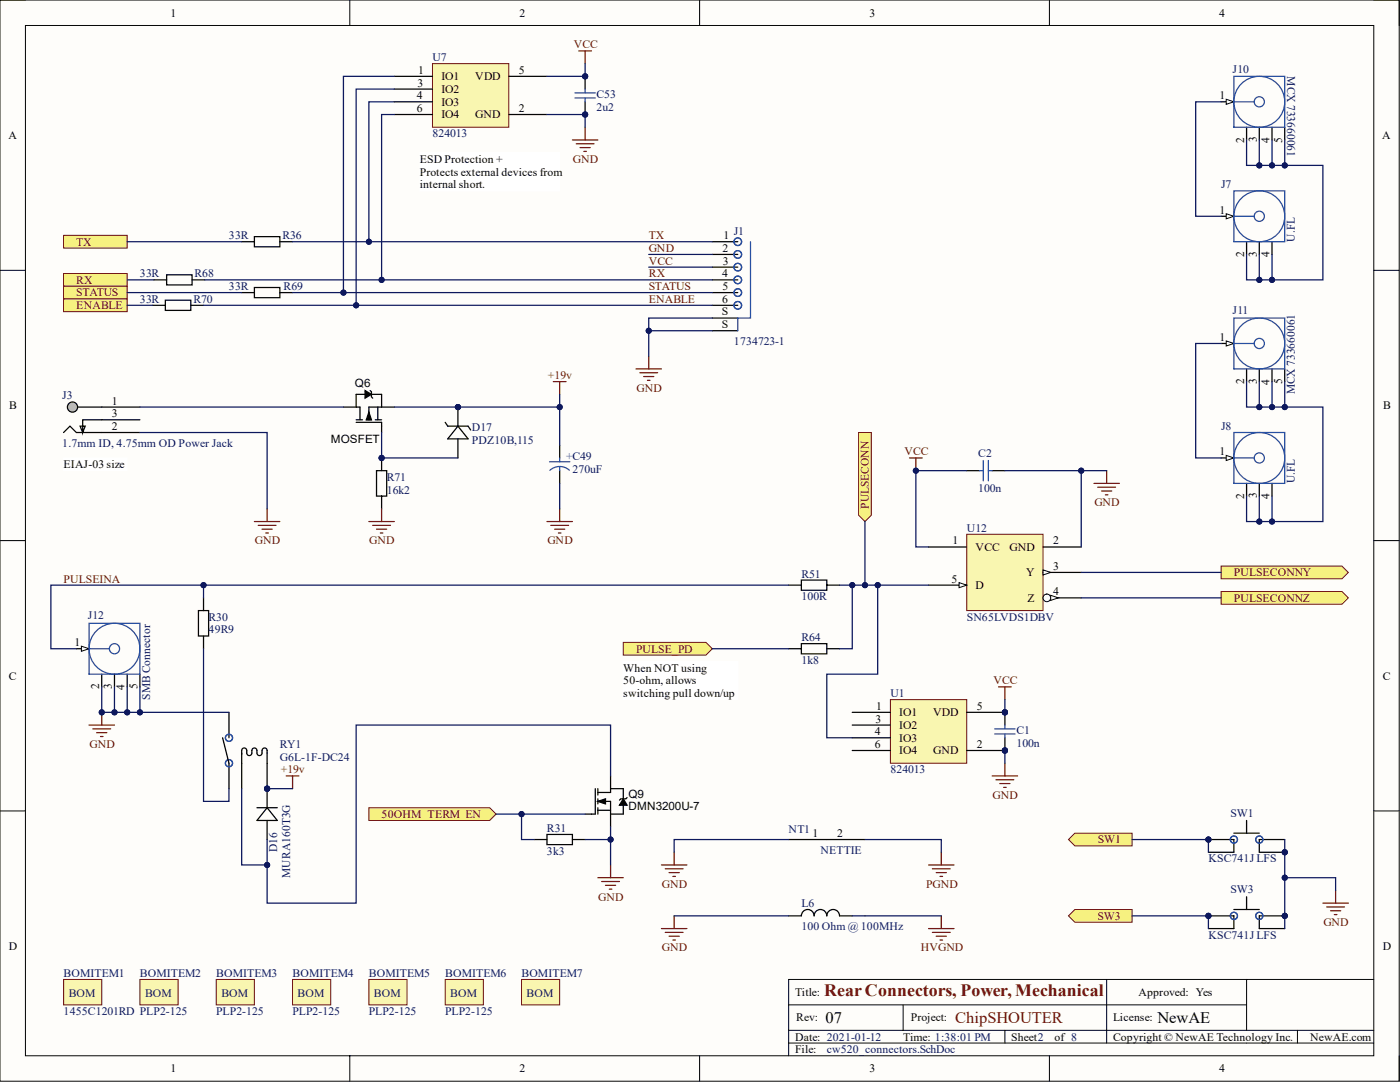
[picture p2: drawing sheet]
<svg xmlns="http://www.w3.org/2000/svg" width="279mm" height="216mm" viewBox="0 0 279 216" stroke-linecap="round" stroke-linejoin="round" font-family="sans-serif">
<path d="M0 0h279.2v215.7h-279.2z" fill="#fefdfa"/>
<path d="M0 0h279.2v215.7h-279.2z" fill="none" stroke="#040504" stroke-width=".2"/>
<path d="M5.1 5.1h269.1v205.6h-269.1z" fill="#fefdfa"/>
<g fill="none" stroke="#040504" stroke-width=".2">
<path d="M0 0h5.1M5.1 5.1h269.1v205.6h-269.1zM69.8 0v5.1M139.6 0v5.1M209.4 0v5.1M274.2 0h5v5.1M0 53.9h5.1M274.2 53.9h5M0 107.9h5.1M274.2 107.9h5M0 161.8h5.1M274.2 161.8h5"/>
<path d="M220.9 195.4v12.7M248.8 195.4h-91.4v15.3M274.2 195.4h-25.4v10.2M69.8 210.7v5M139.6 210.7v5M157.4 200.5h91.4M157.4 205.6h116.8M180.2 200.5v5.1M200.5 205.6v2.5M209.4 210.7v5M258.9 205.6v2.5M274.2 208.1h-116.8"/>
<path d="M279.2 210.7v5"/>
</g>
<path d="M12.7 86.3l1.3-1.3 1.2 1.3h12.7M20.3 81.2h7.6M27.9 83.8h-11.4v2.5l.5-1.3h-1l.5 1.3" fill="none" stroke="#040504" stroke-width=".25"/>
<circle cx="14.5" cy="81.2" r="1.02" fill="#bebebd"/>
<g fill="none" stroke="#040504" stroke-width=".25">
<path d="M15.5 81.2h4.8"/>
<circle cx="14.5" cy="81.2" r="1.02"/>
</g>
<path d="M110.4 76.2h2.6M111.7 76.2v2.5M50.8 104.1h5M51.5 104.8h3.6M52.3 105.6h2M53.1 106.4h.5M53.3 101.5v2.6" fill="none" stroke="#6d0d0e" stroke-width=".25"/>
<path d="M12.7 195.4h7.6v5.1h-7.6z" fill="#f9f6b0"/>
<path d="M12.7 195.4h7.6v5.1h-7.6z" fill="none" stroke="#6d0d0e" stroke-width=".2"/>
<path d="M27.9 195.4h7.6v5.1h-7.6z" fill="#f9f6b0"/>
<path d="M27.9 195.4h7.6v5.1h-7.6z" fill="none" stroke="#6d0d0e" stroke-width=".2"/>
<path d="M43.2 195.4h7.6v5.1h-7.6z" fill="#f9f6b0"/>
<path d="M43.2 195.4h7.6v5.1h-7.6z" fill="none" stroke="#6d0d0e" stroke-width=".2"/>
<path d="M58.4 195.4h7.6v5.1h-7.6z" fill="#f9f6b0"/>
<path d="M58.4 195.4h7.6v5.1h-7.6z" fill="none" stroke="#6d0d0e" stroke-width=".2"/>
<path d="M73.6 195.4h7.6v5.1h-7.6z" fill="#f9f6b0"/>
<path d="M73.6 195.4h7.6v5.1h-7.6z" fill="none" stroke="#6d0d0e" stroke-width=".2"/>
<circle cx="241.2" cy="182.7" r=".51" fill="#0d185d"/>
<circle cx="241.2" cy="182.7" r=".51" fill="none" stroke="#0d185d" stroke-width=".2"/>
<circle cx="256.4" cy="182.7" r=".51" fill="#0d185d"/>
<circle cx="256.4" cy="182.7" r=".51" fill="none" stroke="#0d185d" stroke-width=".2"/>
<path d="M241.2 182.7h5v2.6M251.3 182.7v2.6" fill="none" stroke="#040504" stroke-width=".25"/>
<circle cx="241.2" cy="182.7" r=".51" fill="#0d185d"/>
<circle cx="241.2" cy="182.7" r=".51" fill="none" stroke="#0d185d" stroke-width=".2"/>
<path d="M251.3 182.7h5.1" fill="none" stroke="#040504" stroke-width=".25"/>
<circle cx="256.4" cy="182.7" r=".51" fill="#0d185d"/>
<circle cx="256.4" cy="182.7" r=".51" fill="none" stroke="#0d185d" stroke-width=".2"/>
<g fill="none" stroke="#254fa2" stroke-width=".25">
<circle cx="246.2" cy="182.8" r=".71"/>
<circle cx="251.3" cy="182.8" r=".71"/>
</g>
<path d="M248.8 178.9v2.6M241.2 185.3h5M246.2 181.5h5.1M251.3 185.3h5.1" fill="none" stroke="#040504" stroke-width=".25"/>
<circle cx="241.2" cy="167.5" r=".51" fill="#0d185d"/>
<circle cx="241.2" cy="167.5" r=".51" fill="none" stroke="#0d185d" stroke-width=".2"/>
<circle cx="256.4" cy="170.1" r=".51" fill="#0d185d"/>
<circle cx="256.4" cy="170.1" r=".51" fill="none" stroke="#0d185d" stroke-width=".2"/>
<path d="M241.2 167.5h5v2.6M251.3 167.5v2.6" fill="none" stroke="#040504" stroke-width=".25"/>
<circle cx="241.2" cy="167.5" r=".51" fill="#0d185d"/>
<circle cx="241.2" cy="167.5" r=".51" fill="none" stroke="#0d185d" stroke-width=".2"/>
<path d="M246.2 166.3h5.1M248.8 163.7v2.6M251.3 167.5h5.1M251.3 170.1h5.1" fill="none" stroke="#040504" stroke-width=".25"/>
<g fill="none" stroke="#254fa2" stroke-width=".25">
<circle cx="246.2" cy="167.5" r=".71"/>
<circle cx="251.3" cy="167.5" r=".71"/>
</g>
<circle cx="256.4" cy="170.1" r=".51" fill="#0d185d"/>
<circle cx="256.4" cy="170.1" r=".51" fill="none" stroke="#0d185d" stroke-width=".2"/>
<path d="M241.2 170.1h5" fill="none" stroke="#040504" stroke-width=".25"/>
<path d="M266.6 177.7v2.5M264 180.2h5.1M264.8 181h3.5M265.5 181.7h2.1M266.3 182.5h.5" fill="none" stroke="#6d0d0e" stroke-width=".25"/>
<path d="M214.5 166.3h11.4v2.5h-11.4l-1.3-1.3z" fill-rule="evenodd" fill="#f6f180"/>
<path d="M213.2 167.5l1.3-1.2h11.4v2.5h-11.4z" fill="none" stroke="#6d0d0e" stroke-width=".2"/>
<path d="M213.2 182.7l1.3-1.2h11.4v2.5h-11.4z" fill-rule="evenodd" fill="#f6f180"/>
<path d="M213.2 182.7l1.3-1.2h11.4v2.5h-11.4z" fill="none" stroke="#6d0d0e" stroke-width=".2"/>
<g fill="none" stroke="#6d0d0e" stroke-width=".25">
<path d="M132 172.6h5.1M132.8 173.4h3.5M133.5 174.1h2.1M134.3 174.9h.5M134.5 170.1v2.5M185.3 172.6h5.1M186.1 173.4h3.5M186.8 174.1h2.1M187.6 174.9h.5M187.9 170.1v2.5M132 185.3h5.1M132.8 186h3.5"/>
<path d="M133.5 186.8h2.1M134.3 187.6h.5M134.5 182.7v2.6M185.3 185.3h5.1M186.1 186h3.5M186.8 186.8h2.1M187.6 187.6h.5M187.9 182.7v2.6"/>
</g>
<path d="M88.9 195.4h7.6v5.1h-7.6z" fill="#f9f6b0"/>
<path d="M88.8 195.4h7.7v5.1h-7.7z" fill="none" stroke="#6d0d0e" stroke-width=".2"/>
<path d="M86.3 12.7h15.2v12.7h-15.2z" fill="#f9f6b0"/>
<path d="M86.3 12.7h15.2v12.7h-15.2z" fill="none" stroke="#6d0d0e" stroke-width=".2"/>
<path d="M78.7 15.2h7.6M78.7 17.8h7.6M101.5 15.2h7.7M78.7 20.3h7.6M78.7 22.9h7.6M101.5 22.9h7.7" fill="none" stroke="#040504" stroke-width=".25"/>
<path d="M115.5 10.2h2.5M116.8 10.2v2.5M114.2 27.9h5.1M115 28.7h3.6M115.8 29.5h2M116.5 30.2h.5M116.8 25.4v2.5" fill="none" stroke="#6d0d0e" stroke-width=".25"/>
<circle cx="116.8" cy="15.2" r=".51" fill="#0d185d"/>
<circle cx="116.8" cy="15.2" r=".51" fill="none" stroke="#0d185d" stroke-width=".2"/>
<circle cx="116.8" cy="22.9" r=".51" fill="#0d185d"/>
<circle cx="116.8" cy="22.9" r=".51" fill="none" stroke="#0d185d" stroke-width=".2"/>
<path d="M116.8 15.2v2.6" fill="none" stroke="#040504" stroke-width=".25"/>
<circle cx="116.8" cy="15.2" r=".51" fill="#0d185d"/>
<circle cx="116.8" cy="15.2" r=".51" fill="none" stroke="#0d185d" stroke-width=".2"/>
<path d="M116.8 20.3v2.6" fill="none" stroke="#040504" stroke-width=".25"/>
<circle cx="116.8" cy="22.9" r=".51" fill="#0d185d"/>
<circle cx="116.8" cy="22.9" r=".51" fill="none" stroke="#0d185d" stroke-width=".2"/>
<g fill="none" stroke="#254fa2" stroke-width=".25">
<path d="M114.7 19.6h4.1M114.7 18.5h4.1M116.8 17.8v.7M116.8 19.6v.7"/>
<circle cx="251.3" cy="43.2" r="1.02"/>
<circle cx="251.3" cy="43.2" r="5.1"/>
</g>
<path d="M243.7 43.2h2.5" fill="none" stroke="#040504" stroke-width=".25"/>
<path d="M244.7 42.6l1.5 .6-1.5 .5z" fill="#f9fcfe"/>
<path d="M244.7 42.6l1.5 .6-1.5 .5z" fill="none" stroke="#040504" stroke-width=".2"/>
<path d="M248.8 48.2v2.6M251.3 48.2v2.6M253.9 48.2v2.6M243.7 91.4h2.5" fill="none" stroke="#040504" stroke-width=".25"/>
<g fill="none" stroke="#254fa2" stroke-width=".25">
<path d="M246.2 38.1h10.2v10.1h-10.2zM246.2 43.2h4.1"/>
<circle cx="251.3" cy="91.4" r="1.02"/>
<circle cx="251.3" cy="91.4" r="5.1"/>
</g>
<path d="M244.7 90.9l1.5 .5-1.5 .5z" fill="#f9fcfe"/>
<path d="M244.7 90.9l1.5 .5-1.5 .5z" fill="none" stroke="#040504" stroke-width=".2"/>
<path d="M192.9 93.9h2.6M198 93.9h2.5M248.8 96.5v2.5M251.3 96.5v2.5M253.9 96.5v2.5M157.4 116.8h2.5M159.9 115.7h5.1v2.1h-5.1zM165 116.8h2.5" fill="none" stroke="#040504" stroke-width=".25"/>
<path d="M195.5 93.9h.7M196.2 91.9v4M197.2 91.9v4M197.2 93.9h.8M246.2 86.3h10.2v10.2h-10.2zM246.2 91.4h4.1" fill="none" stroke="#254fa2" stroke-width=".25"/>
<path d="M181.5 91.4h2.5M182.8 91.4v2.5M218.3 96.5h5.1M219.1 97.2h3.5M219.8 98h2.1M220.6 98.7h.5M220.9 93.9v2.6" fill="none" stroke="#6d0d0e" stroke-width=".25"/>
<circle cx="182.8" cy="93.9" r=".51" fill="#0d185d"/>
<circle cx="182.8" cy="93.9" r=".51" fill="none" stroke="#0d185d" stroke-width=".2"/>
<path d="M157.4 129.4h2.5M159.9 128.4h5.1v2.1h-5.1zM165 129.4h2.5" fill="none" stroke="#040504" stroke-width=".25"/>
<path d="M124.4 128.2h16.5l1.3 1.2-1.3 1.3h-16.5z" fill-rule="evenodd" fill="#f6f180"/>
<path d="M124.4 128.2h16.5l1.3 1.2-1.3 1.3h-16.5z" fill="none" stroke="#6d0d0e" stroke-width=".2"/>
<path d="M243.7 20.3h2.5M256.4 25.4v2.5" fill="none" stroke="#040504" stroke-width=".25"/>
<g fill="none" stroke="#254fa2" stroke-width=".25">
<circle cx="251.3" cy="20.3" r="1.02"/>
<circle cx="251.3" cy="20.3" r="5.1"/>
</g>
<path d="M244.7 19.8l1.5 .5-1.5 .5z" fill="#f9fcfe"/>
<path d="M244.7 19.8l1.5 .5-1.5 .5z" fill="none" stroke="#040504" stroke-width=".2"/>
<path d="M248.8 25.4v2.5M251.3 25.4v2.5M253.9 25.4v2.5M243.7 68.5h2.5M256.4 73.6v2.6" fill="none" stroke="#040504" stroke-width=".25"/>
<g fill="none" stroke="#254fa2" stroke-width=".25">
<path d="M246.2 15.2h10.2v10.2h-10.2zM246.2 20.3h4.1"/>
<circle cx="251.3" cy="68.5" r="1.02"/>
<circle cx="251.3" cy="68.5" r="5.1"/>
</g>
<path d="M244.7 68l1.5 .5-1.5 .5z" fill="#f9fcfe"/>
<path d="M244.7 68l1.5 .5-1.5 .5z" fill="none" stroke="#040504" stroke-width=".2"/>
<path d="M248.8 73.6v2.6M251.3 73.6v2.6M253.9 73.6v2.6M15.2 129.4h2.6M27.9 134.5v2.6" fill="none" stroke="#040504" stroke-width=".25"/>
<g fill="none" stroke="#254fa2" stroke-width=".25">
<path d="M246.2 63.5h10.2v10.1h-10.2zM246.2 68.5h4.1"/>
<circle cx="22.8" cy="129.4" r="5.1"/>
<circle cx="22.8" cy="129.5" r="1.02"/>
</g>
<path d="M16.2 128.9l1.6 .5-1.6 .6z" fill="#f9fcfe"/>
<path d="M16.2 128.9l1.6 .5-1.6 .6z" fill="none" stroke="#040504" stroke-width=".2"/>
<path d="M20.3 134.5v2.6M22.8 134.5v2.6M25.4 134.5v2.6" fill="none" stroke="#040504" stroke-width=".25"/>
<path d="M17.8 124.4h10.1v10.1h-10.1zM17.8 129.4h4" fill="none" stroke="#254fa2" stroke-width=".25"/>
<path d="M17.8 144.7h5M18.5 145.4h3.6M19.3 146.2h2M20.1 147h.5M20.3 142.1v2.6" fill="none" stroke="#6d0d0e" stroke-width=".25"/>
<circle cx="20.3" cy="142.1" r=".51" fill="#0d185d"/>
<circle cx="20.3" cy="142.1" r=".51" fill="none" stroke="#0d185d" stroke-width=".2"/>
<path d="M40.6 119.3v2.5M39.6 121.8h2v5.1h-2zM40.6 126.9v2.5" fill="none" stroke="#040504" stroke-width=".25"/>
<path d="M199.3 137.1h2.5M200.5 137.1v2.5" fill="none" stroke="#6d0d0e" stroke-width=".25"/>
<circle cx="200.6" cy="149.8" r=".51" fill="#0d185d"/>
<circle cx="200.5" cy="149.8" r=".51" fill="none" stroke="#0d185d" stroke-width=".2"/>
<circle cx="200.6" cy="142.1" r=".51" fill="#0d185d"/>
<circle cx="200.5" cy="142.1" r=".51" fill="none" stroke="#0d185d" stroke-width=".2"/>
<path d="M200.5 147.2v2.6" fill="none" stroke="#040504" stroke-width=".25"/>
<circle cx="200.6" cy="149.8" r=".51" fill="#0d185d"/>
<circle cx="200.5" cy="149.8" r=".51" fill="none" stroke="#0d185d" stroke-width=".2"/>
<path d="M200.5 142.1v2.6" fill="none" stroke="#040504" stroke-width=".25"/>
<circle cx="200.6" cy="142.1" r=".51" fill="#0d185d"/>
<circle cx="200.5" cy="142.1" r=".51" fill="none" stroke="#0d185d" stroke-width=".2"/>
<path d="M198.5 145.4h4.1M198.5 146.5h4.1M200.5 144.7v.7M200.5 146.5v.7" fill="none" stroke="#254fa2" stroke-width=".25"/>
<path d="M198 154.8h5.1M198.8 155.6h3.5M199.5 156.4h2.1M200.3 157.1h.5M200.5 152.3v2.5" fill="none" stroke="#6d0d0e" stroke-width=".25"/>
<path d="M106.6 167.5h2.6M109.2 166.5h5v2h-5zM114.2 167.5h2.6" fill="none" stroke="#040504" stroke-width=".25"/>
<path d="M73.6 161.2h24.1l1.3 1.2-1.3 1.3h-24.1z" fill-rule="evenodd" fill="#f6f180"/>
<path d="M73.6 161.2h24.1l1.3 1.2-1.3 1.3h-24.1z" fill="none" stroke="#6d0d0e" stroke-width=".2"/>
<circle cx="53.3" cy="157.4" r=".51" fill="#0d185d"/>
<circle cx="53.3" cy="157.4" r=".51" fill="none" stroke="#0d185d" stroke-width=".2"/>
<path d="M44.4 147.2l1.3 5.1v5.1M45.7 142.1v5.1M48.2 152.3v5.1M53.3 152.3v5.1" fill="none" stroke="#040504" stroke-width=".25"/>
<g fill="none" stroke="#254fa2" stroke-width=".25">
<circle cx="45.7" cy="147.2" r=".71"/>
<circle cx="45.7" cy="152.3" r=".71"/>
</g>
<circle cx="53.3" cy="157.4" r=".51" fill="#0d185d"/>
<circle cx="53.3" cy="157.4" r=".51" fill="none" stroke="#0d185d" stroke-width=".2"/>
<path d="M48.2 149.8v2.5M48.2 149.7a.51 .51 0 0 1 .5-.5 .51 .51 0 0 1 .5 .6v.5a.51 .51 0 0 0 .6 .5 .51 .51 0 0 0 .5-.5v-.5M50.3 149.7a.51 .51 0 0 1 .5-.5 .51 .51 0 0 1 .5 .6v.5a.51 .51 0 0 0 .5 .5 .51 .51 0 0 0 .5-.5v-.5M52.3 149.7a.51 .51 0 0 1 .5-.5 .51 .51 0 0 1 .5 .6v2.5M118.8 157.4v5h-2M119.3 159.9h2.6v5.1M119.3 158.1h2.6M119.3 157.4v1.2M119.3 159.4v1M121.9 154.8v2.6M119.3 161.7h2.6M119.3 161.2v1.2" fill="none" stroke="#040504" stroke-width=".25"/>
<path d="M119.3 159.9l1.5-.5v1z" fill="#040504"/>
<path d="M119.3 159.9l1.5-.5v1zM121.9 157.4v.7" fill="none" stroke="#040504" stroke-width=".25"/>
<path d="M124.4 159.4l.8 1.3h-1.6z" fill="#040504"/>
<path d="M121.9 157.4h2.5v2M124.4 159.4l.8 1.3h-1.6zM125.2 159.1l-.3 .3h-1l-.3 .3M124.4 160.7v1.7h-2.5" fill="none" stroke="#040504" stroke-width=".25"/>
<circle cx="200.6" cy="149.8" r=".51" fill="#0d185d"/>
<circle cx="200.5" cy="149.8" r=".51" fill="none" stroke="#0d185d" stroke-width=".2"/>
<circle cx="200.6" cy="142.1" r=".51" fill="#0d185d"/>
<circle cx="200.5" cy="142.1" r=".51" fill="none" stroke="#0d185d" stroke-width=".2"/>
<path d="M177.7 139.6h15.2v12.7h-15.2z" fill="#f9f6b0"/>
<path d="M177.7 139.6h15.2v12.7h-15.2z" fill="none" stroke="#6d0d0e" stroke-width=".2"/>
<path d="M170.1 142.1h7.6M170.1 144.7h7.6M170.1 147.2h7.6M170.1 149.8h7.6M192.9 149.8h7.6" fill="none" stroke="#040504" stroke-width=".25"/>
<circle cx="200.6" cy="149.8" r=".51" fill="#0d185d"/>
<circle cx="200.5" cy="149.8" r=".51" fill="none" stroke="#0d185d" stroke-width=".2"/>
<path d="M192.9 142.1h7.6" fill="none" stroke="#040504" stroke-width=".25"/>
<circle cx="200.6" cy="142.1" r=".51" fill="#0d185d"/>
<circle cx="200.5" cy="142.1" r=".51" fill="none" stroke="#0d185d" stroke-width=".2"/>
<circle cx="53.3" cy="157.4" r=".51" fill="#0d185d"/>
<circle cx="53.3" cy="157.4" r=".51" fill="none" stroke="#0d185d" stroke-width=".2"/>
<path d="M53.3 157.4v3.8M53.3 163.7v3.8" fill="none" stroke="#040504" stroke-width=".25"/>
<circle cx="53.3" cy="157.4" r=".51" fill="#0d185d"/>
<circle cx="53.3" cy="157.4" r=".51" fill="none" stroke="#0d185d" stroke-width=".2"/>
<path d="M51.3 161.2h4M53.3 161.2l2 2.5h-4z" fill="none" stroke="#040504" stroke-width=".25"/>
<path d="M192.9 106.6h15.3v15.2h-15.3z" fill="#f9f6b0"/>
<path d="M192.9 106.6h15.3v15.2h-15.3z" fill="none" stroke="#6d0d0e" stroke-width=".2"/>
<path d="M208.2 114.2h7.6" fill="none" stroke="#040504" stroke-width=".25"/>
<path d="M208.2 113.7l1.5 .5-1.5 .5z" fill="#f9fcfe"/>
<path d="M208.2 113.7l1.5 .5-1.5 .5z" fill="none" stroke="#040504" stroke-width=".2"/>
<path d="M208.2 119.3h7.6" fill="none" stroke="#040504" stroke-width=".25"/>
<circle cx="208.9" cy="119.3" r=".76" fill="#f9fcfe"/>
<circle cx="208.9" cy="119.3" r=".76" fill="none" stroke="#040504" stroke-width=".2"/>
<path d="M209.7 118.8l1.5 .5-1.5 .5z" fill="#f9fcfe"/>
<path d="M209.7 118.8l1.5 .5-1.5 .5z" fill="none" stroke="#040504" stroke-width=".2"/>
<path d="M185.3 116.8h7.6" fill="none" stroke="#040504" stroke-width=".25"/>
<path d="M191.4 116.3l1.5 .5-1.5 .5z" fill="#f9fcfe"/>
<path d="M191.4 116.3l1.5 .5-1.5 .5z" fill="none" stroke="#040504" stroke-width=".2"/>
<path d="M185.3 109.1h7.6M208.2 109.1h7.6" fill="none" stroke="#040504" stroke-width=".25"/>
<path d="M243.7 113h24.1l1.3 1.2-1.3 1.3h-24.1z" fill-rule="evenodd" fill="#f6f180"/>
<path d="M243.7 113h24.1l1.3 1.2-1.3 1.3h-24.1z" fill="none" stroke="#6d0d0e" stroke-width=".2"/>
<path d="M243.7 118h24.1l1.3 1.3-1.3 1.3h-24.1z" fill-rule="evenodd" fill="#f6f180"/>
<path d="M243.7 118h24.1l1.3 1.3-1.3 1.3h-24.1z" fill="none" stroke="#6d0d0e" stroke-width=".2"/>
<path d="M57.1 154.8h2.6M58.4 154.8v2.6M119.3 175.1h5.1M120.1 175.9h3.5M120.8 176.7h2.1M121.6 177.4h.5M121.9 172.6v2.5" fill="none" stroke="#6d0d0e" stroke-width=".25"/>
<path d="M171.4 86.3h2.5v16.5l-1.3 1.3-1.2-1.3z" fill-rule="evenodd" fill="#f6f180"/>
<path d="M171.4 86.3h2.5v16.5l-1.3 1.3-1.2-1.3z" fill="none" stroke="#6d0d0e" stroke-width=".2"/>
<path d="M157.4 167.5h15.2" fill="none" stroke="#040504" stroke-width=".25"/>
<path d="M126.9 73.6h5.1M127.7 74.4h3.5M128.5 75.1h2M129.2 75.9h.5M129.5 71.1v2.5" fill="none" stroke="#6d0d0e" stroke-width=".25"/>
<path d="M12.7 54.6h12.7v2.5h-12.7z" fill="#f6f180"/>
<path d="M12.7 54.6h12.7v2.5h-12.7z" fill="none" stroke="#6d0d0e" stroke-width=".2"/>
<path d="M12.7 47h12.7v2.5h-12.7z" fill="#f6f180"/>
<path d="M12.7 47h12.7v2.5h-12.7z" fill="none" stroke="#6d0d0e" stroke-width=".2"/>
<path d="M12.7 57.1h12.7v2.6h-12.7z" fill="#f6f180"/>
<path d="M12.7 57.1h12.7v2.6h-12.7z" fill="none" stroke="#6d0d0e" stroke-width=".2"/>
<path d="M30.7 55.8h2.6M33 59.9h5.1v2h-5.1zM33.3 54.8h5v2.1h-5zM38.3 55.8h2.6M48.2 48.2h2.6M48.2 58.4h2.6M50.8 47.2h5v2h-5zM50.8 57.4h5v2h-5zM55.8 48.2h2.6M55.8 58.4h2.6M30.5 60.9h2.5M38.1 60.9h2.5" fill="none" stroke="#040504" stroke-width=".25"/>
<path d="M12.7 59.7h12.7v2.5h-12.7z" fill="#f6f180"/>
<path d="M12.7 59.7h12.7v2.5h-12.7z" fill="none" stroke="#6d0d0e" stroke-width=".2"/>
<g fill="none" stroke="#040504" stroke-width=".25">
<path d="M142.2 48.2h5M142.2 50.8h5M142.2 53.3h5M142.2 55.8h5M142.2 58.4h5M142.2 60.9h5M142.2 63.5h5M142.2 66h5M68.5 81.2h2.6M71.1 84.3h5.1v2M71.1 83.8h1.2M71.8 81.2v2.6"/>
<path d="M73.1 83.8h1M74.9 83.8h1.3M75.4 81.2v2.6M78.7 81.2h-5.1v2.6M111.7 88.8v2.6M111.7 93.9v2.6"/>
</g>
<g fill="none" stroke="#254fa2" stroke-width=".25">
<path d="M149.8 48.2v15.3h-2.6v2.5M109.7 92.1h4M111.7 91.4v.7M111.7 93.2v.7M113.6 93.8a2.87 2.87 0 0 0-3.9 .1"/>
<circle cx="147.2" cy="50.8" r=".76"/>
<circle cx="147.2" cy="58.4" r=".76"/>
<circle cx="147.2" cy="55.8" r=".76"/>
<circle cx="147.2" cy="48.2" r=".76"/>
<circle cx="147.2" cy="53.3" r=".76"/>
<circle cx="147.2" cy="60.9" r=".76"/>
</g>
<path d="M109.2 104.1h5M109.9 104.8h3.6M110.7 105.6h2M111.4 106.4h.6M111.7 101.5v2.6" fill="none" stroke="#6d0d0e" stroke-width=".25"/>
<path d="M73.6 82.2l.5 1.6h-1z" fill="#040504"/>
<path d="M71.1 81.2h.7M73.6 82.2l.5 1.6h-1z" fill="none" stroke="#040504" stroke-width=".25"/>
<path d="M72.9 77.9l1.2 .8-1.2 .7z" fill="#040504"/>
<path d="M72.9 78.7h-1.8v2.5M72.9 77.9l1.2 .8-1.2 .7zM73.9 77.9l.2 .3v1l.3 .2M74.1 78.7h2.1v2.5" fill="none" stroke="#040504" stroke-width=".25"/>
<circle cx="76.2" cy="91.4" r=".51" fill="#0d185d"/>
<circle cx="76.2" cy="91.4" r=".51" fill="none" stroke="#0d185d" stroke-width=".2"/>
<path d="M76.2 91.4v2.5" fill="none" stroke="#040504" stroke-width=".25"/>
<circle cx="76.2" cy="91.4" r=".51" fill="#0d185d"/>
<circle cx="76.2" cy="91.4" r=".51" fill="none" stroke="#0d185d" stroke-width=".2"/>
<path d="M75.1 93.9h2.1v5.1h-2.1zM76.2 99v2.5" fill="none" stroke="#040504" stroke-width=".25"/>
<path d="M73.6 104.1h5.1M74.4 104.8h3.5M75.1 105.6h2.1M75.9 106.4h.5M76.2 101.5v2.6" fill="none" stroke="#6d0d0e" stroke-width=".25"/>
<circle cx="91.4" cy="81.2" r=".51" fill="#0d185d"/>
<circle cx="91.4" cy="81.2" r=".51" fill="none" stroke="#0d185d" stroke-width=".2"/>
<path d="M91.4 81.2v3.8M91.4 87.6v3.8" fill="none" stroke="#040504" stroke-width=".25"/>
<circle cx="91.4" cy="81.2" r=".51" fill="#0d185d"/>
<circle cx="91.4" cy="81.2" r=".51" fill="none" stroke="#0d185d" stroke-width=".2"/>
<path d="M88.9 84.3l.5 .7h4l.5 .8M91.4 85l2 2.6h-4z" fill="none" stroke="#040504" stroke-width=".25"/>
<path d="M27.9 86.3h25.4v15.2M256.4 175.1h10.2v2.6" fill="none" stroke="#0d185d" stroke-width=".25"/>
<circle cx="256.4" cy="175.1" r=".51" fill="#0d185d"/>
<circle cx="256.4" cy="175.1" r=".51" fill="none" stroke="#0d185d" stroke-width=".2"/>
<path d="M27.9 81.2h40.6M225.9 182.7h15.3v2.6" fill="none" stroke="#0d185d" stroke-width=".25"/>
<circle cx="241.2" cy="182.7" r=".51" fill="#0d185d"/>
<circle cx="241.2" cy="182.7" r=".51" fill="none" stroke="#0d185d" stroke-width=".2"/>
<path d="M225.9 167.5h15.3v2.6" fill="none" stroke="#0d185d" stroke-width=".25"/>
<circle cx="241.2" cy="167.5" r=".51" fill="#0d185d"/>
<circle cx="241.2" cy="167.5" r=".51" fill="none" stroke="#0d185d" stroke-width=".2"/>
<path d="M256.4 167.5v17.8" fill="none" stroke="#0d185d" stroke-width=".25"/>
<circle cx="256.4" cy="170.1" r=".51" fill="#0d185d"/>
<circle cx="256.4" cy="170.1" r=".51" fill="none" stroke="#0d185d" stroke-width=".2"/>
<circle cx="256.4" cy="175.1" r=".51" fill="#0d185d"/>
<circle cx="256.4" cy="175.1" r=".51" fill="none" stroke="#0d185d" stroke-width=".2"/>
<circle cx="256.4" cy="182.7" r=".51" fill="#0d185d"/>
<circle cx="256.4" cy="182.7" r=".51" fill="none" stroke="#0d185d" stroke-width=".2"/>
<path d="M109.2 22.9h7.6v2.5" fill="none" stroke="#0d185d" stroke-width=".25"/>
<circle cx="116.8" cy="22.9" r=".51" fill="#0d185d"/>
<circle cx="116.8" cy="22.9" r=".51" fill="none" stroke="#0d185d" stroke-width=".2"/>
<path d="M116.8 12.7v2.5h-7.6" fill="none" stroke="#0d185d" stroke-width=".25"/>
<circle cx="116.8" cy="15.2" r=".51" fill="#0d185d"/>
<circle cx="116.8" cy="15.2" r=".51" fill="none" stroke="#0d185d" stroke-width=".2"/>
<path d="M111.7 78.7v2.5h-33" fill="none" stroke="#0d185d" stroke-width=".25"/>
<circle cx="91.4" cy="81.2" r=".51" fill="#0d185d"/>
<circle cx="91.4" cy="81.2" r=".51" fill="none" stroke="#0d185d" stroke-width=".2"/>
<circle cx="111.7" cy="81.2" r=".51" fill="#0d185d"/>
<circle cx="111.7" cy="81.2" r=".51" fill="none" stroke="#0d185d" stroke-width=".2"/>
<path d="M200.5 93.9h20.4" fill="none" stroke="#0d185d" stroke-width=".25"/>
<circle cx="215.8" cy="93.9" r=".51" fill="#0d185d"/>
<circle cx="215.8" cy="93.9" r=".51" fill="none" stroke="#0d185d" stroke-width=".2"/>
<path d="M167.5 116.8h2.6v12.6h-2.6" fill="none" stroke="#0d185d" stroke-width=".25"/>
<circle cx="170.1" cy="116.8" r=".51" fill="#0d185d"/>
<circle cx="170.1" cy="116.8" r=".51" fill="none" stroke="#0d185d" stroke-width=".2"/>
<path d="M243.7 20.3h-5.1v22.9h5.1M20.3 137.1v5h7.6v-5" fill="none" stroke="#0d185d" stroke-width=".25"/>
<circle cx="20.3" cy="142.1" r=".51" fill="#0d185d"/>
<circle cx="20.3" cy="142.1" r=".51" fill="none" stroke="#0d185d" stroke-width=".2"/>
<circle cx="22.8" cy="142.1" r=".51" fill="#0d185d"/>
<circle cx="22.8" cy="142.1" r=".51" fill="none" stroke="#0d185d" stroke-width=".2"/>
<circle cx="25.4" cy="142.1" r=".51" fill="#0d185d"/>
<circle cx="25.4" cy="142.1" r=".51" fill="none" stroke="#0d185d" stroke-width=".2"/>
<circle cx="27.9" cy="142.1" r=".51" fill="#0d185d"/>
<circle cx="27.9" cy="142.1" r=".51" fill="none" stroke="#0d185d" stroke-width=".2"/>
<path d="M25.4 137.1v5" fill="none" stroke="#0d185d" stroke-width=".25"/>
<circle cx="25.4" cy="142.1" r=".51" fill="#0d185d"/>
<circle cx="25.4" cy="142.1" r=".51" fill="none" stroke="#0d185d" stroke-width=".2"/>
<path d="M22.8 137.1v5" fill="none" stroke="#0d185d" stroke-width=".25"/>
<circle cx="22.8" cy="142.1" r=".51" fill="#0d185d"/>
<circle cx="22.8" cy="142.1" r=".51" fill="none" stroke="#0d185d" stroke-width=".2"/>
<path d="M256.4 27.9v5.1M142.2 129.4h15.2" fill="none" stroke="#0d185d" stroke-width=".25"/>
<circle cx="256.4" cy="33" r=".51" fill="#0d185d"/>
<circle cx="256.4" cy="33" r=".51" fill="none" stroke="#0d185d" stroke-width=".2"/>
<path d="M251.3 27.9v5.1" fill="none" stroke="#0d185d" stroke-width=".25"/>
<circle cx="251.3" cy="33" r=".51" fill="#0d185d"/>
<circle cx="251.3" cy="33" r=".51" fill="none" stroke="#0d185d" stroke-width=".2"/>
<path d="M253.9 27.9v5.1" fill="none" stroke="#0d185d" stroke-width=".25"/>
<circle cx="253.9" cy="33" r=".51" fill="#0d185d"/>
<circle cx="253.9" cy="33" r=".51" fill="none" stroke="#0d185d" stroke-width=".2"/>
<path d="M251.3 50.8v5" fill="none" stroke="#0d185d" stroke-width=".25"/>
<circle cx="251.3" cy="55.8" r=".51" fill="#0d185d"/>
<circle cx="251.3" cy="55.8" r=".51" fill="none" stroke="#0d185d" stroke-width=".2"/>
<path d="M253.9 50.8v5" fill="none" stroke="#0d185d" stroke-width=".25"/>
<circle cx="253.9" cy="55.8" r=".51" fill="#0d185d"/>
<circle cx="253.9" cy="55.8" r=".51" fill="none" stroke="#0d185d" stroke-width=".2"/>
<path d="M248.8 27.9v5.1h15.2v22.8h-15.2v-5" fill="none" stroke="#0d185d" stroke-width=".25"/>
<circle cx="251.3" cy="55.8" r=".51" fill="#0d185d"/>
<circle cx="251.3" cy="55.8" r=".51" fill="none" stroke="#0d185d" stroke-width=".2"/>
<circle cx="253.9" cy="55.8" r=".51" fill="#0d185d"/>
<circle cx="253.9" cy="55.8" r=".51" fill="none" stroke="#0d185d" stroke-width=".2"/>
<circle cx="256.4" cy="33" r=".51" fill="#0d185d"/>
<circle cx="256.4" cy="33" r=".51" fill="none" stroke="#0d185d" stroke-width=".2"/>
<circle cx="253.9" cy="33" r=".51" fill="#0d185d"/>
<circle cx="253.9" cy="33" r=".51" fill="none" stroke="#0d185d" stroke-width=".2"/>
<circle cx="251.3" cy="33" r=".51" fill="#0d185d"/>
<circle cx="251.3" cy="33" r=".51" fill="none" stroke="#0d185d" stroke-width=".2"/>
<path d="M251.3 99v5.1" fill="none" stroke="#0d185d" stroke-width=".25"/>
<circle cx="251.3" cy="104.1" r=".51" fill="#0d185d"/>
<circle cx="251.3" cy="104.1" r=".51" fill="none" stroke="#0d185d" stroke-width=".2"/>
<path d="M253.9 99v5.1" fill="none" stroke="#0d185d" stroke-width=".25"/>
<circle cx="253.9" cy="104.1" r=".51" fill="#0d185d"/>
<circle cx="253.9" cy="104.1" r=".51" fill="none" stroke="#0d185d" stroke-width=".2"/>
<path d="M256.4 76.2v5" fill="none" stroke="#0d185d" stroke-width=".25"/>
<circle cx="256.4" cy="81.2" r=".51" fill="#0d185d"/>
<circle cx="256.4" cy="81.2" r=".51" fill="none" stroke="#0d185d" stroke-width=".2"/>
<path d="M251.3 76.2v5" fill="none" stroke="#0d185d" stroke-width=".25"/>
<circle cx="251.3" cy="81.2" r=".51" fill="#0d185d"/>
<circle cx="251.3" cy="81.2" r=".51" fill="none" stroke="#0d185d" stroke-width=".2"/>
<path d="M253.9 76.2v5" fill="none" stroke="#0d185d" stroke-width=".25"/>
<circle cx="253.9" cy="81.2" r=".51" fill="#0d185d"/>
<circle cx="253.9" cy="81.2" r=".51" fill="none" stroke="#0d185d" stroke-width=".2"/>
<path d="M243.7 68.5h-5.1v22.9h5.1M248.8 76.2v5h15.2v22.9h-15.2v-5.1" fill="none" stroke="#0d185d" stroke-width=".25"/>
<circle cx="251.3" cy="104.1" r=".51" fill="#0d185d"/>
<circle cx="251.3" cy="104.1" r=".51" fill="none" stroke="#0d185d" stroke-width=".2"/>
<circle cx="253.9" cy="104.1" r=".51" fill="#0d185d"/>
<circle cx="253.9" cy="104.1" r=".51" fill="none" stroke="#0d185d" stroke-width=".2"/>
<circle cx="256.4" cy="81.2" r=".51" fill="#0d185d"/>
<circle cx="256.4" cy="81.2" r=".51" fill="none" stroke="#0d185d" stroke-width=".2"/>
<circle cx="253.9" cy="81.2" r=".51" fill="#0d185d"/>
<circle cx="253.9" cy="81.2" r=".51" fill="none" stroke="#0d185d" stroke-width=".2"/>
<circle cx="251.3" cy="81.2" r=".51" fill="#0d185d"/>
<circle cx="251.3" cy="81.2" r=".51" fill="none" stroke="#0d185d" stroke-width=".2"/>
<path d="M170.1 116.8h15.2" fill="none" stroke="#0d185d" stroke-width=".25"/>
<circle cx="170.1" cy="116.8" r=".51" fill="#0d185d"/>
<circle cx="170.1" cy="116.8" r=".51" fill="none" stroke="#0d185d" stroke-width=".2"/>
<circle cx="172.6" cy="116.8" r=".51" fill="#0d185d"/>
<circle cx="172.6" cy="116.8" r=".51" fill="none" stroke="#0d185d" stroke-width=".2"/>
<circle cx="175.2" cy="116.8" r=".51" fill="#0d185d"/>
<circle cx="175.2" cy="116.8" r=".51" fill="none" stroke="#0d185d" stroke-width=".2"/>
<path d="M192.9 93.9h-10.1v15.2h2.5" fill="none" stroke="#0d185d" stroke-width=".25"/>
<circle cx="182.8" cy="93.9" r=".51" fill="#0d185d"/>
<circle cx="182.8" cy="93.9" r=".51" fill="none" stroke="#0d185d" stroke-width=".2"/>
<path d="M215.8 93.9v15.2" fill="none" stroke="#0d185d" stroke-width=".25"/>
<circle cx="215.8" cy="93.9" r=".51" fill="#0d185d"/>
<circle cx="215.8" cy="93.9" r=".51" fill="none" stroke="#0d185d" stroke-width=".2"/>
<path d="M215.8 119.3h27.9M215.8 114.2h27.9M121.9 165v7.6" fill="none" stroke="#0d185d" stroke-width=".25"/>
<circle cx="121.9" cy="167.5" r=".51" fill="#0d185d"/>
<circle cx="121.9" cy="167.5" r=".51" fill="none" stroke="#0d185d" stroke-width=".2"/>
<path d="M99 162.4h17.8" fill="none" stroke="#0d185d" stroke-width=".25"/>
<circle cx="104.1" cy="162.4" r=".51" fill="#0d185d"/>
<circle cx="104.1" cy="162.4" r=".51" fill="none" stroke="#0d185d" stroke-width=".2"/>
<path d="M200.5 139.6v2.5" fill="none" stroke="#0d185d" stroke-width=".25"/>
<circle cx="200.6" cy="142.1" r=".51" fill="#0d185d"/>
<circle cx="200.5" cy="142.1" r=".51" fill="none" stroke="#0d185d" stroke-width=".2"/>
<path d="M200.5 149.8v2.5" fill="none" stroke="#0d185d" stroke-width=".25"/>
<circle cx="200.6" cy="149.8" r=".51" fill="#0d185d"/>
<circle cx="200.5" cy="149.8" r=".51" fill="none" stroke="#0d185d" stroke-width=".2"/>
<path d="M40.6 129.4v30.5h5.1v-2.5M27.9 142.1h17.8" fill="none" stroke="#0d185d" stroke-width=".25"/>
<circle cx="27.9" cy="142.1" r=".51" fill="#0d185d"/>
<circle cx="27.9" cy="142.1" r=".51" fill="none" stroke="#0d185d" stroke-width=".2"/>
<path d="M157.4 116.8h-147.2v12.6h5" fill="none" stroke="#0d185d" stroke-width=".25"/>
<circle cx="40.6" cy="116.8" r=".51" fill="#0d185d"/>
<circle cx="40.6" cy="116.8" r=".51" fill="none" stroke="#0d185d" stroke-width=".2"/>
<path d="M40.6 116.8v2.5" fill="none" stroke="#0d185d" stroke-width=".25"/>
<circle cx="40.6" cy="116.8" r=".51" fill="#0d185d"/>
<circle cx="40.6" cy="116.8" r=".51" fill="none" stroke="#0d185d" stroke-width=".2"/>
<path d="M53.3 157.4h5.1" fill="none" stroke="#0d185d" stroke-width=".25"/>
<circle cx="53.3" cy="157.4" r=".51" fill="#0d185d"/>
<circle cx="53.3" cy="157.4" r=".51" fill="none" stroke="#0d185d" stroke-width=".2"/>
<path d="M48.2 157.4v15.2h5.1v-5.1" fill="none" stroke="#0d185d" stroke-width=".25"/>
<circle cx="53.3" cy="172.6" r=".51" fill="#0d185d"/>
<circle cx="53.3" cy="172.6" r=".51" fill="none" stroke="#0d185d" stroke-width=".2"/>
<path d="M116.8 167.5h5.1" fill="none" stroke="#0d185d" stroke-width=".25"/>
<circle cx="121.9" cy="167.5" r=".51" fill="#0d185d"/>
<circle cx="121.9" cy="167.5" r=".51" fill="none" stroke="#0d185d" stroke-width=".2"/>
<path d="M104.1 162.4v5.1h2.5" fill="none" stroke="#0d185d" stroke-width=".25"/>
<circle cx="104.1" cy="162.4" r=".51" fill="#0d185d"/>
<circle cx="104.1" cy="162.4" r=".51" fill="none" stroke="#0d185d" stroke-width=".2"/>
<path d="M175.2 116.8v17.7h-10.2v12.7h5.1" fill="none" stroke="#0d185d" stroke-width=".25"/>
<circle cx="175.2" cy="116.8" r=".51" fill="#0d185d"/>
<circle cx="175.2" cy="116.8" r=".51" fill="none" stroke="#0d185d" stroke-width=".2"/>
<path d="M172.6 104.1v12.7" fill="none" stroke="#0d185d" stroke-width=".25"/>
<circle cx="172.6" cy="116.8" r=".51" fill="#0d185d"/>
<circle cx="172.6" cy="116.8" r=".51" fill="none" stroke="#0d185d" stroke-width=".2"/>
<path d="M25.4 55.8h5.3M25.4 58.4h22.8M25.4 48.2h22.8M25.4 60.9h5.1M142.2 63.5h-12.7v7.6M157.4 167.5h-22.9v2.6M172.6 167.5h15.3v2.6" fill="none" stroke="#0d185d" stroke-width=".25"/>
<circle cx="129.5" cy="66" r=".51" fill="#0d185d"/>
<circle cx="129.5" cy="66" r=".51" fill="none" stroke="#0d185d" stroke-width=".2"/>
<path d="M129.5 66h12.7" fill="none" stroke="#0d185d" stroke-width=".25"/>
<circle cx="129.5" cy="66" r=".51" fill="#0d185d"/>
<circle cx="129.5" cy="66" r=".51" fill="none" stroke="#0d185d" stroke-width=".2"/>
<path d="M58.4 48.2h83.8M129.5 50.8h12.7" fill="none" stroke="#0d185d" stroke-width=".25"/>
<circle cx="73.6" cy="48.2" r=".51" fill="#0d185d"/>
<circle cx="73.6" cy="48.2" r=".51" fill="none" stroke="#0d185d" stroke-width=".2"/>
<path d="M40.9 55.8h101.3M129.5 53.3h12.7" fill="none" stroke="#0d185d" stroke-width=".25"/>
<circle cx="76.2" cy="55.8" r=".51" fill="#0d185d"/>
<circle cx="76.2" cy="55.8" r=".51" fill="none" stroke="#0d185d" stroke-width=".2"/>
<path d="M58.4 58.4h83.8" fill="none" stroke="#0d185d" stroke-width=".25"/>
<circle cx="68.5" cy="58.4" r=".51" fill="#0d185d"/>
<circle cx="68.5" cy="58.4" r=".51" fill="none" stroke="#0d185d" stroke-width=".2"/>
<path d="M40.6 60.9h101.6" fill="none" stroke="#0d185d" stroke-width=".25"/>
<circle cx="71.1" cy="60.9" r=".51" fill="#0d185d"/>
<circle cx="71.1" cy="60.9" r=".51" fill="none" stroke="#0d185d" stroke-width=".2"/>
<path d="M78.7 15.2h-10.2v43.2" fill="none" stroke="#0d185d" stroke-width=".25"/>
<circle cx="68.5" cy="58.4" r=".51" fill="#0d185d"/>
<circle cx="68.5" cy="58.4" r=".51" fill="none" stroke="#0d185d" stroke-width=".2"/>
<path d="M78.7 17.8h-7.6v43.1" fill="none" stroke="#0d185d" stroke-width=".25"/>
<circle cx="71.1" cy="60.9" r=".51" fill="#0d185d"/>
<circle cx="71.1" cy="60.9" r=".51" fill="none" stroke="#0d185d" stroke-width=".2"/>
<path d="M111.7 81.2v7.6" fill="none" stroke="#0d185d" stroke-width=".25"/>
<circle cx="111.7" cy="81.2" r=".51" fill="#0d185d"/>
<circle cx="111.7" cy="81.2" r=".51" fill="none" stroke="#0d185d" stroke-width=".2"/>
<path d="M76.2 86.3v5.1h15.2M111.7 96.5v5" fill="none" stroke="#0d185d" stroke-width=".25"/>
<circle cx="76.2" cy="91.4" r=".51" fill="#0d185d"/>
<circle cx="76.2" cy="91.4" r=".51" fill="none" stroke="#0d185d" stroke-width=".2"/>
<path d="M121.9 154.8v-10.1h-50.8v35.5h-17.8v-7.6" fill="none" stroke="#0d185d" stroke-width=".25"/>
<circle cx="53.3" cy="172.6" r=".51" fill="#0d185d"/>
<circle cx="53.3" cy="172.6" r=".51" fill="none" stroke="#0d185d" stroke-width=".2"/>
<path d="M78.7 22.9h-2.5v32.9" fill="none" stroke="#0d185d" stroke-width=".25"/>
<circle cx="76.2" cy="55.8" r=".51" fill="#0d185d"/>
<circle cx="76.2" cy="55.8" r=".51" fill="none" stroke="#0d185d" stroke-width=".2"/>
<path d="M78.7 20.3h-5.1v27.9" fill="none" stroke="#0d185d" stroke-width=".25"/>
<circle cx="73.6" cy="48.2" r=".51" fill="#0d185d"/>
<circle cx="73.6" cy="48.2" r=".51" fill="none" stroke="#0d185d" stroke-width=".2"/>
<path d="M157.4 182.7h2.5a1.27 1.27 0 0 1 1.3-1.2 1.27 1.27 0 0 1 1.3 1.2 1.27 1.27 0 0 1 1.2-1.2 1.27 1.27 0 0 1 1.3 1.2 1.27 1.27 0 0 1 1.3-1.2 1.27 1.27 0 0 1 1.2 1.2h2.6" fill="none" stroke="#040504" stroke-width=".25"/>
<path d="M134.5 182.7h22.9M170.1 182.7h2.5" fill="none" stroke="#0d185d" stroke-width=".25"/>
<path d="M104.1 195.4h7.6v5.1h-7.6z" fill="#f9f6b0"/>
<path d="M104.1 195.4h7.6v5.1h-7.6z" fill="none" stroke="#6d0d0e" stroke-width=".2"/>
<path d="M12.7 91.4h12.7v2.5h-12.7z" fill="#fff"/>
<path d="M12.7 91.4h12.7v2.5h-12.7z" fill="none" stroke="#fff" stroke-width=".2"/>
<path d="M83.8 30.5h27.9v7.6h-27.9z" fill="#fff"/>
<path d="M83.8 30.5h27.9v7.6h-27.9z" fill="none" stroke="#fff" stroke-width=".2"/>
<path d="M124.4 132h22.8v7.6h-22.8z" fill="#fff"/>
<path d="M124.4 132h22.8v7.6h-22.8z" fill="none" stroke="#fff" stroke-width=".2"/>
<path d="M172.6 182.7h15.3" fill="none" stroke="#0d185d" stroke-width=".25"/>
<text font-size="3.5" fill="#6d0d0e" x="164.5" y="198.7">RearConnectors, Power, Mechanical</text>
<g font-size="3.2" fill="#040504">
<text x="164.8" y="204.2">07</text>
<text x="231" y="204.2">NewAE</text>
</g>
<text font-size="3.2" fill="#6d0d0e" x="190.7" y="204.2">ChipSHOUTER</text>
<g font-size="2.3" fill="#040504">
<text x="34" y="3.3">1</text>
<text x="103.7" y="3.3">2</text>
<text x="173.6" y="3.3">3</text>
<text x="243.3" y="3.3">4</text>
<text x="83.4" y="17.3">3</text>
<text x="83.4" y="14.7">1</text>
<text x="88.1" y="16">IO1</text>
<text x="94.9" y="16">VDD</text>
<text x="103.6" y="14.7">5</text>
<text x="83.2" y="19.8">4</text>
<text x="83.2" y="22.3">6</text>
<text x="88.1" y="18.5">IO2</text>
<text x="88.1" y="21.1">IO3</text>
<text x="88.1" y="23.6">IO4</text>
<text x="94.9" y="23.6">GND</text>
<text x="103.6" y="22.3">2</text>
<text x="243.4" y="19.8">1</text>
<text x="1.7" y="27.8">A</text>
<text x="248.3" y="28.4" transform="rotate(-90 248.3 28.4)">2</text>
<text x="250.8" y="28.4" transform="rotate(-90 250.8 28.4)">3</text>
<text x="253.4" y="28.5" transform="rotate(-90 253.4 28.5)">4</text>
<text x="255.9" y="28.4" transform="rotate(-90 255.9 28.4)">5</text>
<text x="275.9" y="27.8">A</text>
<text x="83.8" y="32.5">ESD Protection +</text>
<text x="83.8" y="35">Protects external devices from</text>
<text x="83.8" y="37.6">internal short.</text>
<text x="144.4" y="47.7">1</text>
<text x="243.4" y="42.6">1</text>
<text x="144.2" y="50.3">2</text>
<text x="144.3" y="52.8">3</text>
<text x="248.3" y="51.3" transform="rotate(-90 248.3 51.3)">2</text>
<text x="250.8" y="51.2" transform="rotate(-90 250.8 51.2)">3</text>
<text x="253.4" y="51.4" transform="rotate(-90 253.4 51.4)">4</text>
<text x="144.1" y="55.3">4</text>
<text x="144.2" y="57.9">5</text>
<text x="144" y="63">S</text>
<text x="144" y="65.5">S</text>
<text x="144.1" y="60.4">6</text>
<text x="243.4" y="68">1</text>
<text x="70.8" y="77.2">Q6</text>
<text x="248.3" y="76.7" transform="rotate(-90 248.3 76.7)">2</text>
<text x="250.8" y="76.6" transform="rotate(-90 250.8 76.6)">3</text>
<text x="253.4" y="76.7" transform="rotate(-90 253.4 76.7)">4</text>
<text x="255.9" y="76.7" transform="rotate(-90 255.9 76.7)">5</text>
<text x="1.9" y="81.6">B</text>
<text x="22.3" y="80.7">1</text>
<text x="22.3" y="83.3">3</text>
<text x="276" y="81.6">B</text>
<text x="22.3" y="85.8">2</text>
<text x="66" y="88.3">MOSFET</text>
<text x="12.7" y="93.4">EIAJ-03 size</text>
<text x="243.4" y="90.9">1</text>
<text x="248.3" y="99.5" transform="rotate(-90 248.3 99.5)">2</text>
<text x="250.8" y="99.4" transform="rotate(-90 250.8 99.4)">3</text>
<text x="253.4" y="99.6" transform="rotate(-90 253.4 99.6)">4</text>
<text x="190.1" y="108.6">1</text>
<text x="194.7" y="109.9">VCC</text>
<text x="201.5" y="109.9">GND</text>
<text x="210.2" y="108.6">2</text>
<text x="210.2" y="113.7">3</text>
<text x="189.9" y="116.3">5</text>
<text x="194.7" y="117.5">D</text>
<text x="204.8" y="115">Y</text>
<text x="210.2" y="118.8">4</text>
<text x="205" y="120.1">Z</text>
<text x="14.9" y="128.9">1</text>
<text x="1.8" y="135.6">C</text>
<text x="19.8" y="137.6" transform="rotate(-90 19.8 137.6)">2</text>
<text x="22.3" y="137.5" transform="rotate(-90 22.3 137.5)">3</text>
<text x="24.9" y="137.7" transform="rotate(-90 24.9 137.7)">4</text>
<text x="27.4" y="137.6" transform="rotate(-90 27.4 137.6)">5</text>
<text x="124.4" y="134">When NOT using</text>
<text x="124.4" y="136.6">50-ohm, allows</text>
<text x="275.9" y="135.6">C</text>
<text x="124.4" y="139.1">switching pull down/up</text>
<text x="174.8" y="141.6">1</text>
<text x="179.5" y="142.9">IO1</text>
<text x="186.3" y="142.9">VDD</text>
<text x="195" y="141.6">5</text>
<text x="174.6" y="146.7">4</text>
<text x="174.6" y="149.2">6</text>
<text x="174.7" y="144.2">3</text>
<text x="179.5" y="145.4">IO2</text>
<text x="179.5" y="148">IO3</text>
<text x="195" y="149.2">2</text>
<text x="179.5" y="150.5">IO4</text>
<text x="186.3" y="150.5">GND</text>
<text x="125.4" y="159.1">Q9</text>
<text x="125.4" y="161.7">DMN3200U-7</text>
<text x="162.1" y="167">1</text>
<text x="167" y="167">2</text>
<text x="1.8" y="189.5">D</text>
<text x="275.9" y="189.5">D</text>
<text x="158.7" y="198.7">Title:</text>
<text x="158.9" y="203.8">Rev:</text>
<text x="181.8" y="203.8">Project:</text>
<text x="222.1" y="203.8">License:</text>
<text x="227.2" y="198.7">Approved: Yes</text>
<text x="158.7" y="207.6">Date: 2021-01-12</text>
<text x="180.2" y="207.6">Time: 1:38:01 PM</text>
<text x="201.8" y="207.6">Sheet2</text>
<text x="210.5" y="207.6">of 8</text>
<text x="222.1" y="207.6">Copyright © NewAE Technology Inc.</text>
<text x="261.5" y="207.6">NewAE.com</text>
<text x="34" y="214">1</text>
<text x="103.7" y="214">2</text>
<text x="158.7" y="210.2">File:</text>
<text x="173.6" y="214">3</text>
<text x="243.3" y="214">4</text>
</g>
<g font-size="2.3" fill="#6d0d0e">
<text x="114.5" y="9.7">VCC</text>
<text x="114.3" y="32.5">GND</text>
<text x="129.5" y="47.7">TX</text>
<text x="15.2" y="49">TX</text>
<text x="129.5" y="52.8">VCC</text>
<text x="129.5" y="50.3">GND</text>
<text x="15.2" y="56.6">RX</text>
<text x="15.2" y="59.1">STATUS</text>
<text x="129.5" y="55.3">RX</text>
<text x="129.5" y="57.9">STATUS</text>
<text x="15.2" y="61.7">ENABLE</text>
<text x="129.5" y="60.4">ENABLE</text>
<text x="109.3" y="75.6">+19v</text>
<text x="127" y="78.2">GND</text>
<text x="180.5" y="90.9">VCC</text>
<text x="173.4" y="101.5" transform="rotate(-90 173.4 101.5)">PULSECONN</text>
<text x="218.4" y="101">GND</text>
<text x="50.9" y="108.6">GND</text>
<text x="73.7" y="108.6">GND</text>
<text x="109.2" y="108.6">GND</text>
<text x="12.7" y="116.3">PULSEINA</text>
<text x="246.2" y="115">PULSECONNY</text>
<text x="246.2" y="120.1">PULSECONNZ</text>
<text x="126.9" y="130.2">PULSE_PD</text>
<text x="198.3" y="136.6">VCC</text>
<text x="17.9" y="149.2">GND</text>
<text x="56" y="154.3">+19v</text>
<text x="198.1" y="159.4">GND</text>
<text x="76.2" y="163.2">50OHM_TERM_EN</text>
<text x="219.1" y="168.3">SW1</text>
<text x="119.4" y="179.7">GND</text>
<text x="132.1" y="177.2">GND</text>
<text x="184.8" y="177.2">PGND</text>
<text x="219" y="183.5">SW3</text>
<text x="264.1" y="184.8">GND</text>
<text x="132.1" y="189.9">GND</text>
<text x="183.8" y="189.9">HVGND</text>
</g>
<g font-size="2.3" fill="#0d185d">
<text x="86.3" y="12.2">U7</text>
<text x="246" y="14.5">J10</text>
<text x="256.9" y="15.2" transform="rotate(90 256.9 15.2)">MCX 733660061</text>
<text x="119.1" y="19.6">C53</text>
<text x="119.1" y="22.1">2u2</text>
<text x="86.3" y="27.4">824013</text>
<text x="243.7" y="37.6">J7</text>
<text x="45.7" y="47.7">33R</text>
<text x="56.4" y="47.7">R36</text>
<text x="146.5" y="47">J1</text>
<text x="258.4" y="48.2" transform="rotate(-90 258.4 48.2)">U.FL</text>
<text x="27.9" y="55.3">33R</text>
<text x="38.8" y="55.3">R68</text>
<text x="45.7" y="57.9">33R</text>
<text x="56.6" y="57.9">R69</text>
<text x="27.9" y="60.4">33R</text>
<text x="38.6" y="60.4">R70</text>
<text x="246" y="62.7">J11</text>
<text x="146.5" y="68.8">1734723-1</text>
<text x="12.4" y="79.7">J3</text>
<text x="258.4" y="78.7" transform="rotate(-90 258.4 78.7)">MCX 733660061</text>
<text x="12.4" y="89.1">1.7mm ID, 4.75mm OD Power Jack</text>
<text x="94.2" y="86">D17</text>
<text x="94.2" y="88.6">PDZ10B,115</text>
<text x="243.7" y="85.8">J8</text>
<text x="77.2" y="95.9">R71</text>
<text x="114.2" y="94.4">270uF</text>
<text x="195.2" y="91.1">C2</text>
<text x="77.2" y="98.5">16k2</text>
<text x="195.2" y="98.2">100n</text>
<text x="258.4" y="96.5" transform="rotate(-90 258.4 96.5)">U.FL</text>
<text x="192.9" y="106.1">U12</text>
<text x="159.9" y="115.2">R51</text>
<text x="159.9" y="119.8">100R</text>
<text x="17.5" y="123.6">J12</text>
<text x="41.6" y="123.9">R30</text>
<text x="192.9" y="123.9">SN65LVDS1DBV</text>
<text x="41.6" y="126.4">49R9</text>
<text x="159.9" y="127.9">R64</text>
<text x="159.9" y="132.5">1k8</text>
<text x="30" y="139.6" transform="rotate(-90 30 139.6)">SMB Connector</text>
<text x="177.7" y="139.1">U1</text>
<text x="55.8" y="149.2">RY1</text>
<text x="202.8" y="146.5">C1</text>
<text x="202.8" y="149">100n</text>
<text x="55.8" y="151.8">G6L-1F-DC24</text>
<text x="177.7" y="154.3">824013</text>
<text x="109.2" y="166">R31</text>
<text x="157.4" y="166.3">NT1</text>
<text x="245.6" y="163">SW1</text>
<text x="55.3" y="170.1" transform="rotate(-90 55.3 170.1)">D16</text>
<text x="109.2" y="170.6">3k3</text>
<text x="163.7" y="170.3">NETTIE</text>
<text x="241.2" y="172.1">KSC741J LFS</text>
<text x="57.9" y="175.1" transform="rotate(-90 57.9 175.1)">MURA160T3G</text>
<text x="245.6" y="178.2">SW3</text>
<text x="159.9" y="181">L6</text>
<text x="159.9" y="185.5">100 Ohm @ 100MHz</text>
<text x="241.2" y="187.3">KSC741J LFS</text>
<text x="12.7" y="194.9">BOMITEM1</text>
<text x="27.9" y="194.9">BOMITEM2</text>
<text x="43.2" y="194.9">BOMITEM3</text>
<text x="58.4" y="194.9">BOMITEM4</text>
<text x="73.6" y="194.9">BOMITEM5</text>
<text x="88.9" y="194.9">BOMITEM6</text>
<text x="104.1" y="194.9">BOMITEM7</text>
<text x="12.7" y="202.5">1455C1201RD PLP2-125</text>
<text x="13.7" y="199">BOM</text>
<text x="28.9" y="199">BOM</text>
<text x="43.2" y="202.5">PLP2-125</text>
<text x="44.2" y="199">BOM</text>
<text x="58.4" y="202.5">PLP2-125</text>
<text x="59.4" y="199">BOM</text>
<text x="73.6" y="202.5">PLP2-125</text>
<text x="74.6" y="199">BOM</text>
<text x="88.9" y="202.5">PLP2-125</text>
<text x="89.9" y="199">BOM</text>
<text x="105.1" y="199">BOM</text>
<text x="165" y="210.2">cw520_connectors.SchDoc</text>
</g>
<text font-size="2.3" fill="#254fa2" x="113" y="91.9">+C49</text>
</svg>
